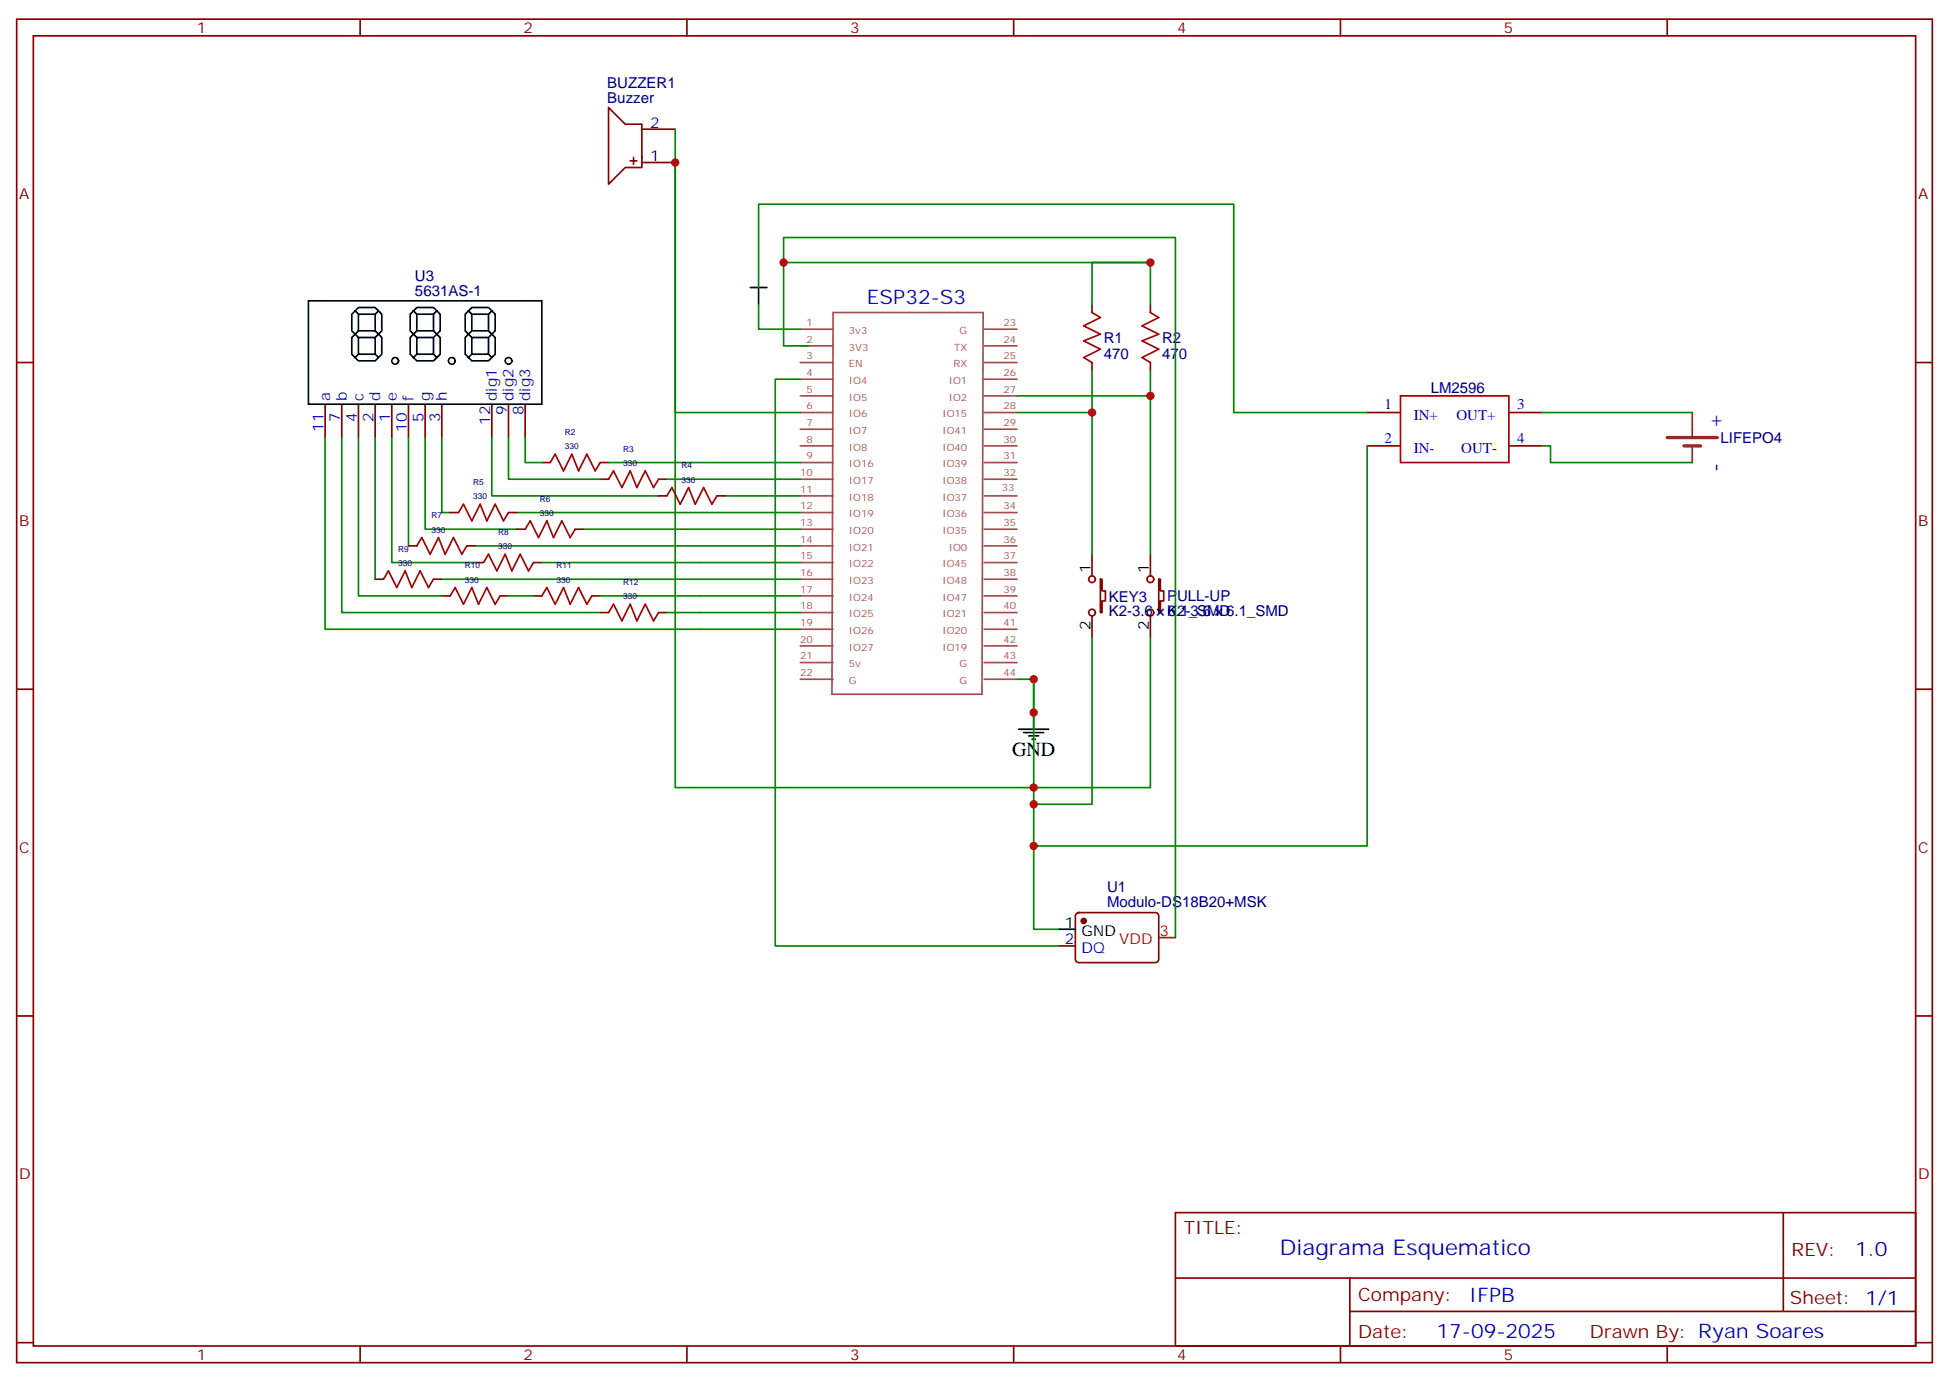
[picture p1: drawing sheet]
<svg xmlns="http://www.w3.org/2000/svg" width="412mm" height="292mm" viewBox="0 0 412 292" stroke-linecap="round" stroke-linejoin="round" font-family="sans-serif">
<g fill="none" stroke="#870000" stroke-width=".35">
<path d="M3.5 4.1h405.4v284.3h-405.4zM7.1 7.6h398.2v277.3h-398.2zM76.2 4.1v3.5M145.3 4.1v3.5M214.5 4.1v3.5M283.6 4.1v3.5M352.8 4.1v3.5M128.8 22.8l3.5 3.5h3.5v9.2h-3.5l-3.5 3.5zM133.3 34h1.5M134.1 33.3v1.4M135.8 34.4h7.1M135.8 27.3h7.1"/>
<path d="M3.5 76.7h3.6M231.1 64.4v1.7M231.1 76.7v1.8M243.4 64.4v1.7M243.4 76.7v1.8M405.3 76.7h3.6M68.8 85.5v7.1M72.3 85.5v7.1M75.8 85.5v7.1M79.4 85.5v7.1M82.9 85.5v7.1M86.4 85.5v7.1"/>
<path d="M90 85.5v7.1M93.5 85.5v7.1M104.1 85.5v7.1M107.6 85.5v7.1M111.1 85.5v7.1M114.7 97.9h1.7M127 97.9h1.8M289.3 87.3h7M289.3 94.4h7M319.3 87.3h7M319.3 94.4h7M86.4 115.5h1.8"/>
<path d="M95.2 108.5h1.8M98.8 115.5h1.7M100.5 119.1h1.8M107.6 108.5h1.8M109.4 112h1.7M112.9 119.1h1.8M121.7 112h1.8M127 101.4h1.8M139.3 101.4h1.8M139.3 105h1.8M151.7 105h1.8M231.1 117.3v4.6"/>
<path d="M243.4 117.3v4.6M79.4 122.6h1.7M91.7 122.6h1.8M93.5 126.1h1.7M105.8 126.1h1.8M112.9 126.1h1.8M125.2 126.1h1.8M127 129.6h1.8M139.3 129.6h1.8M231.1 130.4v4.5M232.8 122.6h.4v2.5h.7v2.1h-.7v2.4h-.4zM243.4 130.4v4.5"/>
<path d="M245.2 122.6h.3v2.5h.7v2.1h-.7v2.4h-.3zM3.5 145.9h3.6M405.3 145.9h3.6M227.8 193.4l.4-.3h16.3a.71 .71 0 0 1 .7 .8v9.1a.76 .76 0 0 1-.7 .7h-16.3a.76 .76 0 0 1-.7-.7v-9.1zM3.5 215h3.6M224 200.2h3.5M405.3 215h3.6M248.7 256.6h156.6v28.3h-156.6zM377.3 256.7v20.8M248.7 270.5h156.5M285.6 277.5h119.6M285.6 270.5v14.1"/>
<path d="M3.5 284.2h3.6M76.2 284.9v3.5M145.3 284.9v3.5M214.5 284.9v3.5M283.6 284.9v3.5M352.8 284.9v3.5M405.3 284.2h3.6"/>
<circle cx="231.1" cy="129.6" r=".71"/>
<circle cx="231.1" cy="122.6" r=".71"/>
<circle cx="243.4" cy="122.6" r=".71"/>
<circle cx="243.4" cy="129.6" r=".71"/>
</g>
<g fill="none" stroke="#a64a4a" stroke-width=".35">
<path d="M169.3 76.7h7M169.3 73.2h7M169.3 69.7h7M176.3 66.1h31.7l-.2 80.8h-31.8zM208.3 76.7h6.9M208.3 73.2h6.9M208.3 69.7h6.9M169.3 97.9h7M169.3 94.4h7M169.3 90.8h7M169.3 87.3h7M169.3 83.8h7"/>
<path d="M169.3 80.3h7M208.3 97.9h6.9M208.3 94.4h6.9M208.3 90.8h6.9M208.3 87.3h6.9M208.3 83.8h6.9M208.3 80.3h6.9M169.3 119.1h7M169.3 115.5h7M169.3 112h7M169.3 108.5h7M169.3 105h7"/>
<path d="M169.3 101.4h7M208.3 119.1h6.9M208.3 115.5h6.9M208.3 112h6.9M208.3 108.5h6.9M208.3 105h6.9M208.3 101.4h6.9M169.3 136.7h7M169.3 133.2h7M169.3 129.6h7M169.3 126.1h7M169.3 122.6h7"/>
<path d="M208.3 136.7h6.9M208.3 133.2h6.9M208.3 129.6h6.9M208.3 126.1h6.9M208.3 122.6h6.9M169.3 143.8h7M169.3 140.2h7M208.3 143.8h6.9M208.3 140.2h6.9"/>
</g>
<g fill="none" stroke="#000" stroke-width=".35">
<path d="M65.3 63.7h49.4v21.8h-49.4zM75.1 70.7l-.7 .7v3.6l.7 .7M75.1 65.8l-.7 .7v3.5l.7 .7M75.1 65.8l.7-.7h3.6l.7 .7M75.1 75.7l.7 .7h3.6l.7-.7M75.1 65.8l.7 .7M75.1 70.7l.7 .7M75.8 66.5h3.6v3.5h-3.6zM75.8 71.4h3.6v3.6h-3.6zM75.8 70l-.7 .7M75.8 75l-.7 .7M79.4 70l.7 .7"/>
<path d="M79.4 75l.7 .7M80.1 70.7l-.7 .7M80.1 70.7l.7 .7v3.6l-.7 .7M80.1 65.8l.7 .7v3.5l-.7 .7M80.1 65.8l-.7 .7M87.5 70.7l-.7 .7v3.6l.7 .7M87.5 65.8l-.7 .7v3.5l.7 .7M87.5 65.8l.7-.7h3.5l.7 .7M87.5 75.7l.7 .7h3.5l.7-.7M87.5 65.8l.7 .7M87.5 70.7l.7 .7M88.2 66.5h3.5v3.5h-3.5z"/>
<path d="M88.2 71.4h3.5v3.6h-3.5zM88.2 70l-.7 .7M88.2 75l-.7 .7M91.7 70l.7 .7M91.7 75l.7 .7M92.4 70.7l-.7 .7M92.4 70.7l.7 .7v3.6l-.7 .7M92.4 65.8l.7 .7v3.5l-.7 .7M92.4 65.8l-.7 .7M99.1 70.7l-.7 .7v3.6l.7 .7M99.1 65.8l-.7 .7v3.5l.7 .7M99.1 65.8l.7-.7h3.6l.7 .7"/>
<path d="M99.1 75.7l.7 .7h3.6l.7-.7M99.1 65.8l.7 .7M99.1 70.7l.7 .7M99.8 66.5h3.6v3.5h-3.6zM99.8 71.4h3.6v3.6h-3.6zM99.8 70l-.7 .7M99.8 75l-.7 .7M103.4 70l.7 .7M103.4 75l.7 .7M104.1 70.7l-.7 .7M104.1 70.7l.7 .7v3.6l-.7 .7M104.1 65.8l.7 .7v3.5l-.7 .7"/>
<path d="M104.1 65.8l-.7 .7M158.7 60.9h3.6M160.5 60.9v3.5M215.5 154.3h6.4M216.6 155h4.2M217.7 155.8h2.1M218.4 156.5h.7M218.7 150.8v3.5M224 196.7h3.5"/>
<circle cx="83.6" cy="76.4" r=".71"/>
<circle cx="95.6" cy="76.4" r=".71"/>
<circle cx="107.6" cy="76.4" r=".71"/>
</g>
<g fill="none" stroke="#008700" stroke-width=".35">
<path d="M142.9 34.4v52.9h26.4M142.9 27.3v139.4h100.5v-31.8M165.8 55.6v-5.3h82.9v148.1M243.4 55.6h-77.6v17.6h5.3M160.5 64.4v5.3h8.8M160.5 60.9v-17.7h100.6v44.1h28.2M231.1 64.4v-8.8h12.3v8.8M231.1 78.5v38.8M243.4 78.5v38.8M68.8 92.6v40.6h100.5M72.3 92.6v37h54.7M75.8 92.6v33.5h17.7"/>
<path d="M79.4 92.6v30M82.9 92.6v26.5h17.6M86.4 92.6v22.9M90 92.6v19.4h19.4M93.5 92.6v15.9h1.7M104.1 92.6v12.4h35.2M107.6 92.6v8.8h19.4M111.1 92.6v5.3h3.6M128.8 97.9h40.5M169.3 80.3h-5.3v119.9h60M215.2 83.8h28.2M215.2 87.3h15.9"/>
<path d="M289.3 94.4v84.6h-70.6M326.3 94.4h1.8v3.5h30M326.3 87.3h31.8M100.5 115.5h68.8M109.4 108.5h59.9M114.7 119.1h54.6M123.5 112h45.8M141.1 101.4h28.2M153.5 105h15.8M93.5 122.6h75.8M107.6 126.1h5.3M127 126.1h42.3"/>
<path d="M141.1 129.6h28.2M231.1 134.9v35.3h-12.4M215.2 143.8h3.5v7M218.7 143.8v52.9h5.3"/>
</g>
<g fill="none" stroke="#a10000" stroke-width=".35">
<path d="M231.1 66.1l1.7 1.1-3.5 1.8 3.5 1.7-3.5 1.4 3.5 1.8-3.5 1.8 1.8 1M243.4 66.1l1.8 1.1-3.5 1.8 3.5 1.7-3.5 1.4 3.5 1.8-3.5 1.8 1.7 1M116.4 97.9l1.1-1.8 1.7 3.6 1.8-3.6 1.4 3.6 1.8-3.6 1.7 3.6 1.1-1.8M296.3 83.8h23v14.1h-23zM88.2 115.5l1.1-1.7 1.7 3.5 1.8-3.5 1.4 3.5 1.8-3.5 1.7 3.5 1.1-1.8M97 108.5l1.1-1.8 1.7 3.5 1.8-3.5 1.4 3.5 1.8-3.5 1.7 3.5 1.1-1.7M102.3 119.1l1.1-1.8 1.7 3.5 1.8-3.5 1.4 3.5 1.8-3.5 1.7 3.5 1.1-1.7M111.1 112l1.1-1.8 1.7 3.6 1.8-3.6 1.4 3.6 1.8-3.6 1.7 3.6 1.1-1.8M128.8 101.4l1-1.7 1.8 3.5 1.7-3.5 1.5 3.5 1.7-3.5 1.8 3.5 1-1.8M141.1 105l1.1-1.8 1.7 3.5 1.8-3.5 1.4 3.5 1.8-3.5 1.7 3.5 1.1-1.7M81.1 122.6l1.1-1.8 1.8 3.6 1.7-3.6 1.4 3.6 1.8-3.6 1.8 3.6 1-1.8M95.2 126.1l1.1-1.7 1.8 3.5 1.7-3.5 1.4 3.5 1.8-3.5 1.8 3.5 1-1.8"/>
<path d="M114.7 126.1l1-1.7 1.8 3.5 1.7-3.5 1.4 3.5 1.8-3.5 1.8 3.5 1-1.8M128.8 129.6l1-1.7 1.8 3.5 1.7-3.5 1.5 3.5 1.7-3.5 1.8 3.5 1-1.8"/>
</g>
<circle cx="229.3" cy="194.9" r=".53" fill="#870000" stroke="#870000" stroke-width=".35"/>
<path d="M245.2 198.4h3.5" fill="none" stroke="#f00" stroke-width=".35"/>
<path d="M352.8 92.6h10.6M356.3 94.4h3.5" fill="none" stroke="#8c2424" stroke-width=".71"/>
<path d="M358.1 87.3v5M358.1 94.4v3.5" fill="none" stroke="#8c2424" stroke-width=".35"/>
<g fill="#c00">
<circle cx="142.9" cy="34.4" r=".88"/>
<circle cx="218.7" cy="143.8" r=".88"/>
<circle cx="218.7" cy="150.8" r=".88"/>
<circle cx="218.7" cy="166.7" r=".88"/>
<circle cx="243.4" cy="83.8" r=".88"/>
<circle cx="218.7" cy="170.2" r=".88"/>
<circle cx="231.1" cy="87.3" r=".88"/>
<circle cx="218.7" cy="179" r=".88"/>
<circle cx="243.4" cy="55.6" r=".88"/>
<circle cx="165.8" cy="55.6" r=".88"/>
</g>
<text font-size="4.6" fill="#00f" x="270.8" y="265.7">Diagrama Esquematico</text>
<g font-size="4.2" fill="#00f">
<text x="183.4" y="64.4">ESP32-S3</text>
<text x="364.3" y="90.8" transform="rotate(-90 364.3 90.8)">+</text>
<text x="364.3" y="99.8" transform="rotate(-90 364.3 99.8)">-</text>
<text x="392.5" y="265.9">1.0</text>
<text x="310.9" y="275.5">IFPB</text>
<text x="304" y="283.3">17-09-2025</text>
</g>
<text font-size="4.2" x="214.1" y="160">GND</text>
<g font-size="3.9" fill="#800">
<text x="250.5" y="261.2">TITLE:</text>
<text x="379.1" y="265.9">REV:</text>
<text x="287.4" y="275.4">Company:</text>
<text x="378.7" y="276">Sheet: 1/1</text>
<text x="287.4" y="283.1">Date:</text>
<text x="336.4" y="283.2">Drawn By: Ryan Soares</text>
</g>
<g font-size="3.2" fill="#800">
<text x="41.6" y="7.1">1</text>
<text x="110.8" y="7.1">2</text>
<text x="179.9" y="7.1">3</text>
<text x="249.1" y="7.1">4</text>
<text x="318.2" y="7.1">5</text>
<text x="4.1" y="42.2">A</text>
<text x="405.9" y="42.2">A</text>
<text x="4.1" y="111.3">B</text>
<text x="405.9" y="111.3">B</text>
<text x="4.1" y="180.4">C</text>
<text x="405.9" y="180.4">C</text>
<text x="4.1" y="249.6">D</text>
<text x="405.9" y="249.6">D</text>
<text x="41.6" y="287.9">1</text>
<text x="110.8" y="287.9">2</text>
<text x="179.9" y="287.9">3</text>
<text x="249.1" y="287.9">4</text>
<text x="318.2" y="287.9">5</text>
</g>
<g font-size="3.2" fill="#000080">
<text x="128.5" y="21.7">Buzzer</text>
<text x="128.5" y="18.5">BUZZER1</text>
<text x="87.8" y="59.5">U3</text>
<text x="87.8" y="62.6">5631AS-1</text>
<text x="233.5" y="75.9">470</text>
<text x="233.5" y="72.5">R1</text>
<text x="245.9" y="75.9">470</text>
<text x="245.9" y="72.5">R2</text>
<text x="302.7" y="83.2">LM2596</text>
<text x="364.1" y="93.7">LIFEPO4</text>
<text x="234.6" y="130.5">K2-3.6</text>
<text x="234.6" y="127.3">KEY3</text>
<text x="246.9" y="130.3">K2-3.6</text>
<text x="246.9" y="127.2">PULL-UP</text>
<text x="247.1" y="130.5">6.1_SMD6.1_SMD</text>
<text x="234.3" y="192">Modulo-DS18B20+MSK</text>
<text x="234.3" y="188.8">U1</text>
</g>
<g font-size="3.2" fill="#00f">
<text x="137.6" y="27">2</text>
<text x="137.6" y="34">1</text>
<text x="69.8" y="84.8" transform="rotate(-90 69.8 84.8)">a</text>
<text x="72" y="89.3" transform="rotate(-90 72 89.3)">7</text>
<text x="73.4" y="84.8" transform="rotate(-90 73.4 84.8)">b</text>
<text x="75.5" y="89.3" transform="rotate(-90 75.5 89.3)">4</text>
<text x="76.9" y="84.8" transform="rotate(-90 76.9 84.8)">c</text>
<text x="79" y="89.3" transform="rotate(-90 79 89.3)">2</text>
<text x="80.4" y="84.8" transform="rotate(-90 80.4 84.8)">d</text>
<text x="82.5" y="89.3" transform="rotate(-90 82.5 89.3)">1</text>
<text x="84" y="84.8" transform="rotate(-90 84 84.8)">e</text>
<text x="87.5" y="84.8" transform="rotate(-90 87.5 84.8)">f</text>
<text x="89.6" y="89.3" transform="rotate(-90 89.6 89.3)">5</text>
<text x="91" y="84.8" transform="rotate(-90 91 84.8)">g</text>
<text x="93.1" y="89.3" transform="rotate(-90 93.1 89.3)">3</text>
<text x="94.5" y="84.8" transform="rotate(-90 94.5 84.8)">h</text>
<text x="103.7" y="89.9" transform="rotate(-90 103.7 89.9)">12</text>
<text x="105.1" y="84.8" transform="rotate(-90 105.1 84.8)">dig1</text>
<text x="107.2" y="87.9" transform="rotate(-90 107.2 87.9)">9</text>
<text x="108.7" y="84.8" transform="rotate(-90 108.7 84.8)">dig2</text>
<text x="110.8" y="87.9" transform="rotate(-90 110.8 87.9)">8</text>
<text x="112.2" y="84.8" transform="rotate(-90 112.2 84.8)">dig3</text>
<text x="293" y="86.6">1</text>
<text x="299.2" y="88.9">IN+</text>
<text x="308.2" y="88.9">OUT+</text>
<text x="321" y="86.6">3</text>
<text x="68.4" y="91.3" transform="rotate(-90 68.4 91.3)">11</text>
<text x="86.1" y="91.3" transform="rotate(-90 86.1 91.3)">10</text>
<text x="293" y="93.7">2</text>
<text x="299.2" y="96">IN-</text>
<text x="309.2" y="96">OUT-</text>
<text x="321" y="93.7">4</text>
<text x="225.3" y="199.8">2</text>
<text x="228.8" y="201.6">DQ</text>
</g>
<g font-size="3.2">
<text x="230.7" y="121.2" transform="rotate(-90 230.7 121.2)">1</text>
<text x="243.1" y="121.2" transform="rotate(-90 243.1 121.2)">1</text>
<text x="230.7" y="133.4" transform="rotate(-90 230.7 133.4)">2</text>
<text x="243.1" y="133.4" transform="rotate(-90 243.1 133.4)">2</text>
<text x="225.3" y="196.3">1</text>
<text x="228.8" y="198.1">GND</text>
</g>
<g font-size="3.2" fill="#f00">
<text x="236.8" y="199.8">VDD</text>
<text x="245.4" y="198.1">3</text>
</g>
<g font-size="2.1" fill="#a54b4b">
<text x="170.7" y="69">1</text>
<text x="179.6" y="70.7">3v3</text>
<text x="203" y="70.7">G</text>
<text x="212.3" y="69">23</text>
<text x="170.7" y="76">3</text>
<text x="170.7" y="72.5">2</text>
<text x="179.6" y="77.8">EN</text>
<text x="179.6" y="74.2">3V3</text>
<text x="201.7" y="77.8">RX</text>
<text x="201.9" y="74.2">TX</text>
<text x="212.3" y="76">25</text>
<text x="212.3" y="72.5">24</text>
<text x="170.7" y="83.1">5</text>
<text x="170.7" y="79.6">4</text>
<text x="179.6" y="81.3">IO4</text>
<text x="200.8" y="81.3">IO1</text>
<text x="212.3" y="83.1">27</text>
<text x="212.3" y="79.6">26</text>
<text x="170.7" y="86.6">6</text>
<text x="179.6" y="88.4">IO6</text>
<text x="179.6" y="84.8">IO5</text>
<text x="199.4" y="88.4">IO15</text>
<text x="200.8" y="84.8">IO2</text>
<text x="212.3" y="86.6">28</text>
<text x="170.7" y="93.7">8</text>
<text x="170.7" y="90.1">7</text>
<text x="179.6" y="95.4">IO8</text>
<text x="179.6" y="91.9">IO7</text>
<text x="199.4" y="95.4">IO40</text>
<text x="199.4" y="91.9">IO41</text>
<text x="212.3" y="93.7">30</text>
<text x="212.3" y="90.1">29</text>
<text x="169.3" y="100.7">10</text>
<text x="170.7" y="97.2">9</text>
<text x="179.6" y="98.9">IO16</text>
<text x="199.4" y="98.9">IO39</text>
<text x="212.3" y="100.7">32</text>
<text x="212.3" y="97.2">31</text>
<text x="169.3" y="107.8">12</text>
<text x="169.3" y="104.3">11</text>
<text x="179.6" y="106">IO18</text>
<text x="179.6" y="102.5">IO17</text>
<text x="199.4" y="106">IO37</text>
<text x="199.4" y="102.5">IO38</text>
<text x="212" y="103.9">33</text>
<text x="212.3" y="107.8">34</text>
<text x="169.3" y="111.3">13</text>
<text x="179.6" y="113">IO20</text>
<text x="179.6" y="109.5">IO19</text>
<text x="199.4" y="113">IO35</text>
<text x="199.4" y="109.5">IO36</text>
<text x="212.3" y="111.3">35</text>
<text x="169.3" y="118.4">15</text>
<text x="169.3" y="114.8">14</text>
<text x="179.6" y="116.6">IO21</text>
<text x="200.8" y="116.6">IO0</text>
<text x="212.3" y="118.4">37</text>
<text x="212.3" y="114.8">36</text>
<text x="169.3" y="125.4">17</text>
<text x="169.3" y="121.9">16</text>
<text x="179.6" y="123.6">IO23</text>
<text x="179.6" y="120.1">IO22</text>
<text x="199.4" y="123.6">IO48</text>
<text x="199.4" y="120.1">IO45</text>
<text x="212.3" y="125.4">39</text>
<text x="212.3" y="121.9">38</text>
<text x="169.3" y="129">18</text>
<text x="179.6" y="130.7">IO25</text>
<text x="179.6" y="127.2">IO24</text>
<text x="199.4" y="130.7">IO21</text>
<text x="199.4" y="127.2">IO47</text>
<text x="212.3" y="129">40</text>
<text x="169.3" y="136">20</text>
<text x="169.3" y="132.5">19</text>
<text x="179.6" y="137.7">IO27</text>
<text x="179.6" y="134.2">IO26</text>
<text x="199.4" y="137.7">IO19</text>
<text x="199.4" y="134.2">IO20</text>
<text x="212.3" y="136">42</text>
<text x="212.3" y="132.5">41</text>
<text x="169.3" y="143.1">22</text>
<text x="169.3" y="139.5">21</text>
<text x="179.6" y="141.3">5v</text>
<text x="203" y="141.3">G</text>
<text x="212.3" y="143.1">44</text>
<text x="212.3" y="139.5">43</text>
<text x="179.6" y="144.8">G</text>
<text x="203" y="144.8">G</text>
</g>
<g font-size="1.8" fill="#000080">
<text x="119.5" y="95.1">330</text>
<text x="119.5" y="92">R2</text>
<text x="131.9" y="95.6">R3</text>
<text x="131.9" y="98.6">330</text>
<text x="144.2" y="99.1">R4</text>
<text x="100.1" y="105.7">330</text>
<text x="100.1" y="102.6">R5</text>
<text x="114.2" y="106.2">R6</text>
<text x="144.2" y="102.1">330</text>
<text x="91.3" y="112.7">330</text>
<text x="91.3" y="109.7">R7</text>
<text x="105.4" y="113.2">R8</text>
<text x="114.2" y="109.2">330</text>
<text x="84.3" y="119.8">330</text>
<text x="84.3" y="116.7">R9</text>
<text x="105.4" y="116.2">330</text>
<text x="98.4" y="123.3">330</text>
<text x="98.4" y="120.3">R10</text>
<text x="117.8" y="123.3">330</text>
<text x="117.8" y="120.3">R11</text>
<text x="131.9" y="123.8">R12</text>
<text x="131.9" y="126.8">330</text>
</g>
</svg>
